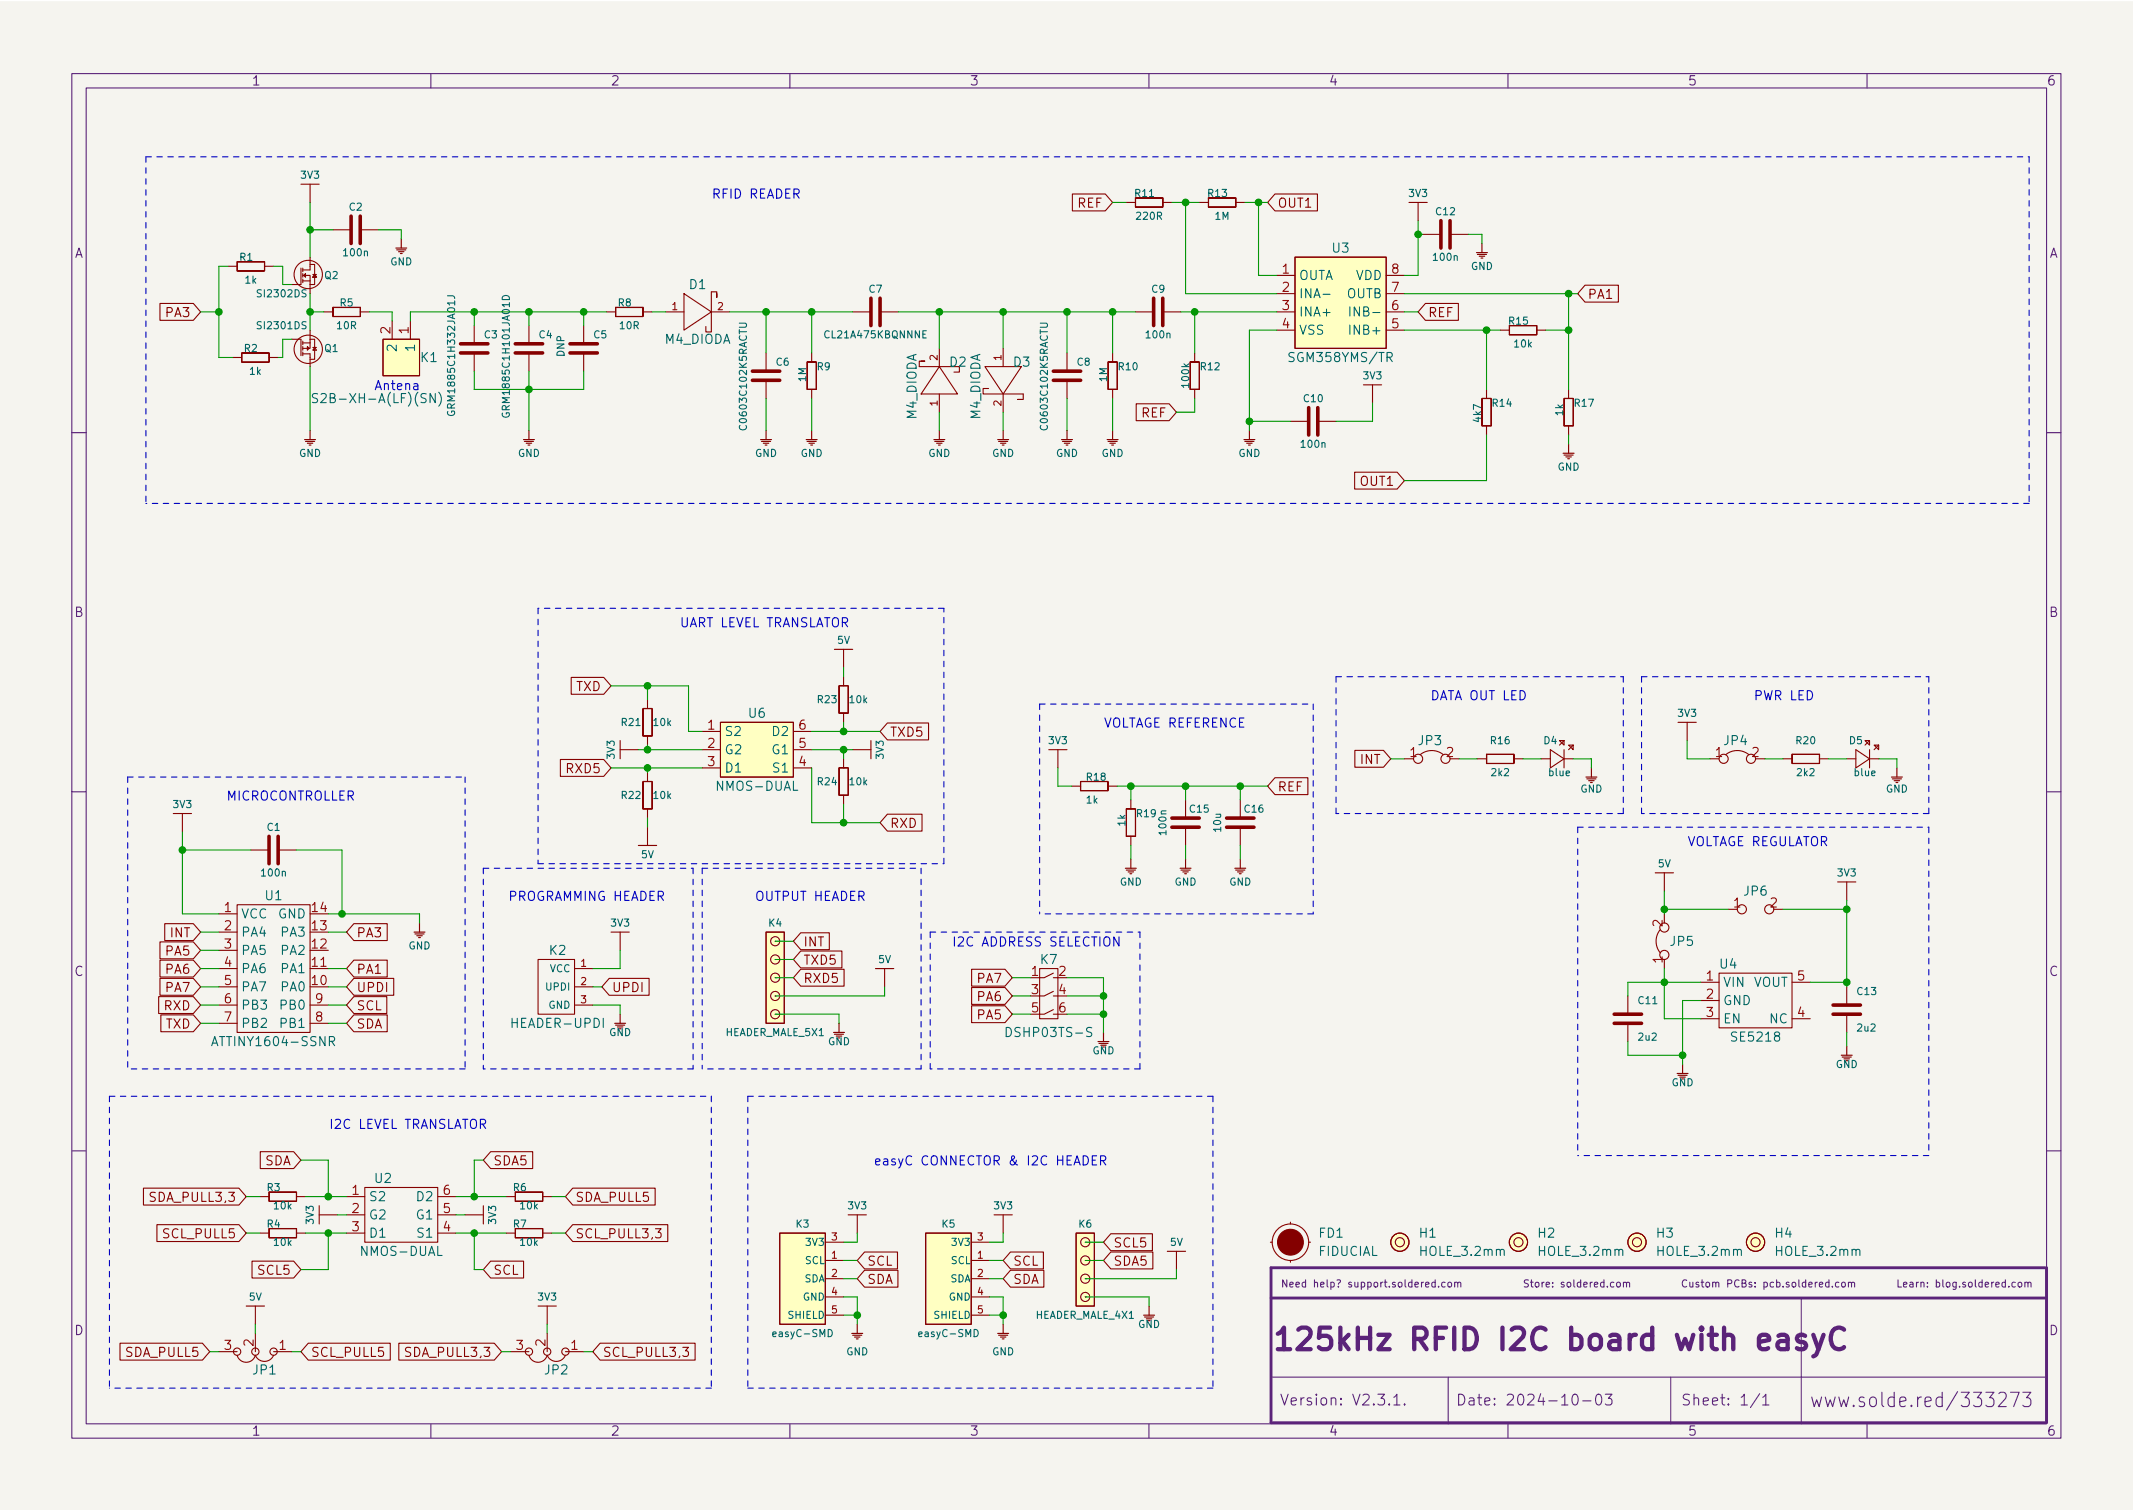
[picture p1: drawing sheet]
<svg xmlns="http://www.w3.org/2000/svg" width="297mm" height="210mm" viewBox="0 0 297 210" stroke-linecap="round" stroke-linejoin="round" font-family="sans-serif">
<path d="M0 .2h297v210.1h-297z" fill="#f5f4ef" stroke="#f5f4ef" stroke-width=".14"/>
<g fill="none" stroke="#5b2379" stroke-width=".15">
<path d="M10 10.2h277v190.1h-277zM12 12.2h273v186.1h-273zM60 10.2v2M110 10.2v2M160 10.2v2M210 10.2v2M260 10.2v2M10 60.2h2M285 60.2h2M10 110.2h2M285 110.2h2M10 160.2h2"/>
<path d="M199.9 178.6l-.3-.1-.2 .2 .1 .5h.4M199.9 178.2v1M200.3 179.1v.1M201.2 178.6l-.2-.1-.2 .2 .1 .5h.3M201.7 178.6l.3-.1 .1 .2v.3l-.1 .2h-.3l-.1-.2zM202.6 178.6l.1-.1 .3 .1v.6M202.6 178.5v.7M203 178.7l.1-.2 .3 .1v.6M225.2 178.6l.1-.1 .3 .1v.4v.2h-.3l-.1-.1zM226.1 178.6l.1-.1 .3 .1v.6M226.1 178.5v.7M226.5 178.7l.1-.2 .3 .1v.6"/>
<path d="M234.9 178.3a.47 .47 0 0 0-.7 .3 .47 .47 0 0 0 .5 .6l.2-.1M235.3 178.5l.1 .7h.2l.1-.1M235.7 178.5v.7M236.6 178.6l-.3-.1-.1 .2v.1l.4 .1v.3h-.4M236.9 178.5h.4M237 178.2v.9l.3 .1M237.6 178.6l.3-.1 .2 .2v.3l-.2 .2h-.3v-.2zM238.5 178.6l.1-.1 .3 .1v.6M238.5 178.5v.7M238.9 178.7l.2-.2 .2 .1 .1 .6M240.6 178.7h.5l.1-.2-.1-.2-.5-.1v1M242.2 178.3a.47 .47 0 0 0-.7 .3 .47 .47 0 0 0 .5 .6l.2-.1"/>
<path d="M242.6 178.7l.4-.1 .1-.1v-.2l-.5-.1v1h.4l.1-.1 .1-.2-.3-.2M243.9 178.6l-.2-.1-.1 .2v.1l.3 .1v.3h-.3M244.4 179.1v.1M244.4 178.6v.1M245.6 178.6l.3-.1 .2 .2-.1 .5h-.4M245.6 178.5v1M247 178.6l-.3-.1-.2 .2 .1 .5h.4M247.4 178.6l.3-.1 .2 .2-.1 .5h-.4M247.4 178.2v1M248.3 179.1v.1M249.1 178.6l-.2-.1-.2 .2 .1 .1 .3 .1v.3h-.4M249.6 178.6l.3-.1 .2 .2v.3l-.2 .2h-.3v-.2z"/>
<path d="M250.5 178.2v.9l.1 .1M251.5 178.6l-.3-.1-.2 .2 .1 .5h.4M251.5 178.2v1M251.9 178.9l.5-.1-.1-.2-.3-.1-.1 .2v.5h.4M252.8 178.5v.7M253.1 178.5l-.3 .2M253.4 178.9l.4-.1v-.2l-.3-.1-.1 .2v.5h.4M254.7 178.6l-.3-.1-.2 .2 .1 .5h.4M254.7 178.2v1M255.2 179.1v.1M256.1 178.6l-.3-.1-.2 .2 .1 .5h.4M256.5 178.6l.1-.1 .3 .1 .1 .4-.1 .2h-.3l-.1-.1z"/>
<path d="M257.4 178.6l.2-.1 .2 .1v.6M257.4 178.5v.7M257.8 178.7l.2-.2 .2 .1 .1 .6M280.6 178.6l-.2-.1-.2 .2 .1 .5h.3M281.1 178.6l.1-.1 .3 .1 .1 .4-.1 .2h-.3l-.1-.1zM282 178.6l.1-.1 .3 .1v.6M282 178.5v.7M282.4 178.7l.2-.2 .2 .1v.6M285 160.2h2M60 198.3v2M110 198.3v2M160 198.3v2"/>
<path d="M177 191.8h108M194.1 194.6l.4-.5v1.5M194.1 195.6h.9M195.6 195.5l.1 .1h-.1h-.1l.1-.1v.1M201.7 191.8v6.5M210 198.3v2M219.1 194.2a.36 .36 0 0 1 .6 .2 .77 .77 0 0 1-.4 1.2 1 1 0 0 1-.2-1.4zM220.4 195.1h1.2M222.4 194.2a.36 .36 0 0 1 .6 .2 .77 .77 0 0 1-.4 1.2 1 1 0 0 1-.2-1.4zM223.6 194.1h.9l-.5 .6a.41 .41 0 0 1 .5 .3v.3l-.2 .3h-.5l-.2-.1M232.7 191.8v6.5M245.1 194.1l-1.3 1.9"/>
<path d="M245.5 194.6l.4-.5v1.5M245.5 195.6h.8M250.8 180.7v17.6M260 198.3v2M270.5 194.6l-.5-.1-.4 .4v.6l.2 .3 .2 .1 .5-.1M270.5 193.9v2M272.6 193.8l-1.5 2.5M281.7 193.9h1.1l-.6 .7a.49 .49 0 0 1 .6 .4v.5l-.2 .3-.1 .1h-.5l-.3-.2"/>
</g>
<path d="M247.7 186l.2-.1h.6l.3 .1 .1 .3v1.6M248.9 186.6l-.2 .1h-.8a.59 .59 0 0 0-.4 .6 .59 .59 0 0 0 .4 .6h.8l.2-.2M251.4 186l-.3-.1h-.4l-.3 .1-.2 .3 .2 .4 1 .3 .1 .3-.1 .4-.3 .2h-.6l-.3-.2M252.5 185.9l.7 2M253.9 185.9l-1 2.7-.4 .3M256.8 185.2a1.04 1.04 0 0 0-1.7 .4 1.59 1.59 0 0 0 .8 2.3l.8-.2 .1-.1" fill="none" stroke="#5b2379" stroke-width=".6"/>
<path d="M284.8 176.5h-107.8v21.6h107.9M285 176.5v21.6M177 180.7h108" fill="none" stroke="#5b2379" stroke-width=".4"/>
<g fill="none" stroke="#840000" stroke-width=".15">
<path d="M31.7 37.1h1.3M33 37.7h3.8zM33 36.4v1.3zM33 36.4l3.8 .1zM36.8 36.4l.1 1.3zM36.8 37.1h1.3M41.9 37.3v2.3h-1.3M41.9 25.6h2.5M42.2 38.3h1v.8M42.2 37.3v.5M42.2 38.1v.5M42.2 38.9v.5"/>
<path d="M42.2 39.1h1M42.3 38.3l.2-.2v.5zM43.2 36.8h.6v2.8h-.6M43.2 35.8v1.8h-1M43.2 25.6v2.6M43.2 39.1v1.8M43.6 38.2h.5M46.4 32h2.5M50.2 32h2.5M149.3 27h4.6l1 1.2-1 1.2h-4.6zM156.8 28.2h1.3M158.1 28.8h3.8z"/>
<path d="M158.1 27.6v1.2zM158.1 27.6h3.8zM161.9 27.6l.1 1.2zM161.9 28.2h1.3M167 28.2h1.3M168.3 28.8h3.8zM168.3 27.6v1.2zM168.3 27.6h3.8zM172.1 27.6v1.2zM172.1 28.2h1.3M177.5 27h6v2.4h-6l-1-1.2zM177.8 38.3h2.5"/>
<path d="M180.3 35.8h12.7v12.7h-12.7zM193 38.3h2.6M196.2 28.2h2.6M197.5 28.2v2.5M198.1 32.6h2.6M201.9 32.6h2.6M220.7 39.7h4.7v2.4h-4.7l-1-1.2zM22.3 42.3h4.6l1 1.1-1 1.2h-4.6zM32.4 49.8h1.3M33.7 50.4h3.8zM33.7 49.1v1.3zM33.7 49.1l3.8 .1z"/>
<path d="M37.5 49.1v1.3zM37.5 49.8h1.2M40.6 47.2h1.3v2.3M42.2 47.5v.5M42.2 48.3v.5M42.2 49v.5M42.2 49.3h1v1.7M42.2 47.7h1M42.8 48.3l.3 .2-.3 .3zM43.2 47.7v.8h-1M43.2 47.2h.6v2.8h-.6M43.2 46v1.7"/>
<path d="M43.6 48.4h.5M43.8 48.4l.3 .4h-.5zM45.1 43.4h1.3M46.4 44.1h3.8zM46.4 42.8v1.3zM46.4 42.8h3.8zM50.2 42.8v1.3zM50.2 43.4h1.2M53.3 47.2h5.1v5.1h-5.1zM54.6 44.7v2.5M57.1 44.7v2.5M66 45.3v2.6"/>
<path d="M66 49.1v2.6M73.7 45.3v2.6M73.7 49.1v2.6M81.3 45.3v2.6M81.3 49.1v2.6M84.5 43.4h1.2M85.7 44.1h3.8zM85.7 42.8l.1 1.3zM85.7 42.8h3.8zM89.5 42.8l.1 1.3zM89.5 43.4h1.3M92.7 43.4h2.5"/>
<path d="M95.2 40.9l3.9 2.5-3.9 2.6zM99.1 43.4h2.5M99.8 40.9v.5v-.8h-.7v5.6h-.8v-.7M106.7 49.1v2.6M106.7 53v2.5M112.4 54.2h1.3zM112.4 50.4v3.8zM112.4 50.4h1.3zM113 49.1v1.3M113 54.2v1.3M113.7 50.4v3.8zM118.7 43.4h2.6"/>
<path d="M122.6 43.4h2.5M128.3 50.3h.5h-.8v.7h5.6v.8h-.8M130.8 51l2.5 3.9h-5zM130.8 48.5v2.5M130.8 54.9v2.5M137.2 51h5l-2.5 3.9zM137.7 54.1h-.8v.8h5.6v.7h-.8h.5M139.7 48.5v2.5M139.7 54.9v2.5M148.6 49.1v2.6M148.6 53v2.5M154.3 54.2h1.3z"/>
<path d="M154.3 50.4v3.8zM154.3 50.4h1.3zM154.9 49.1v1.3M154.9 54.2v1.3M155.6 50.4v3.8zM158.1 43.4h2.6M158.2 56.2h4.6l1 1.2-1 1.2h-4.6zM161.9 43.4h2.6M165.7 54.2h1.3zM165.7 50.4l.1 3.8zM165.7 50.4h1.3zM166.4 49.1v1.3"/>
<path d="M166.4 54.2v1.3M167 50.4v3.8zM177.8 43.4h2.5M177.8 46h2.5M177.8 40.9h2.5M179.7 58.7h2.5M183.5 58.7h2.6M189.9 53.6h2.5M191.1 53.6v2.5M193 43.4h2.6M193 46h2.6M193 40.9h2.6"/>
<path d="M198.5 42.3h4.6v2.3h-4.6l-1-1.2zM206.4 59.3h1.2zM206.4 55.5v3.8zM206.4 55.5h1.2zM207 54.2v1.3M207 59.3v1.3M207.6 55.5l.1 3.8zM208.9 46h1.3M210.2 46.6h3.8zM210.2 45.3v1.3zM210.2 45.3l3.8 .1zM214 45.3v1.3z"/>
<path d="M214 46h1.3M217.8 59.3h1.3zM217.8 55.5v3.8zM217.8 55.5h1.3zM218.4 54.2v1.3M218.4 59.3v1.3M219.1 55.5v3.8zM188.6 65.7h6l1 1.2-1 1.2h-6zM79.5 94.3h4.6l1 1.2-1 1.2h-4.6zM89.5 98.7l.1 3.8zM89.5 98.6l1.3 .1zM90.2 97.4v1.3"/>
<path d="M90.8 98.7v3.8zM116.8 99.3h1.3zM116.8 95.5l.1 3.8zM116.8 95.5h1.3zM117.5 90.4v2.6M117.5 94.2v1.3M117.5 99.3v1.3M118.1 95.5v3.8zM24.1 113.3h2.6M25.4 113.3v2.5M34.9 118.4h2.6M38.7 118.4h2.6"/>
<path d="M78 105.8h6.1l1 1.1-1 1.2h-6.1zM86.4 103.1v2.6M86.4 104.4h2.5M89.5 112.6h1.3zM89.5 108.8l.1 3.8zM89.5 108.8h1.3zM89.5 102.5h1.3zM90.2 102.5v1.3M90.2 107.6v1.2M90.2 112.6v1.3M90.2 115.2v2.5M90.8 108.8v3.8z"/>
<path d="M97.8 101.8h2.5M97.8 104.4h2.5M97.8 106.9h2.5M100.3 100.6h10.2v7.6h-10.2zM110.5 101.8h2.5M110.5 104.4h2.5M110.5 106.9h2.5M116.8 110.7h1.3zM116.8 106.9l.1 3.8zM116.8 106.9h1.3zM117.5 105.7v1.2M117.5 110.7v1.3"/>
<path d="M118.1 106.9v3.8zM118.7 104.4h2.6M121.3 103.1v2.6M123.6 113.4h4.8v2.3h-4.8l-1-1.2zM123.6 100.7h5.7v2.3h-5.7l-1-1.2zM146 104.4h2.6M147.3 104.4v2.5M149.2 109.5h1.3M150.5 108.8v1.3zM150.5 108.8h3.8zM150.5 110.1h3.8zM154.3 108.8v1.3z"/>
<path d="M154.3 109.5h1.3M156.8 116.4l1.3 .1zM156.8 112.6l.1 3.9zM156.8 112.6h1.3zM157.5 111.4v1.2M157.5 116.5v1.2M158.1 112.6v3.9zM165.1 111.4v2.5M165.1 115.2v2.5M172.7 111.4v2.5M172.7 115.2v2.5M177.5 108.3h4.6v2.3h-4.6l-1-1.1z"/>
<path d="M188.7 104.5h4l1 1.2-1 1.1h-4zM195.6 105.7h1.2M201 105.1a2.55 2.55 0 0 0-3.2 0M201.9 105.7h1.3M205.7 105.7h1.3M207 106.3h3.8zM207 105v1.3zM207 105h3.8zM210.8 105v1.3zM210.8 105.7h1.3M214.6 105.7h1.3M215.9 104.4l1.9 1.3-1.9 1.2z"/>
<path d="M217.2 103.1h.6v.7zM217.8 105.7h1.3M217.8 103.1l-.6 .7M217.8 104.4v2.5M218.4 103.8h.7v.6zM219.1 103.8l-.7 .6M233.7 100.6h2.5M234.9 100.6v2.5M238.1 105.7h1.3M243.5 105.1a2.55 2.55 0 0 0-3.2 0M244.5 105.7h1.2M248.3 105.7h1.3"/>
<path d="M249.6 106.3h3.8zM249.6 105v1.3zM249.6 105h3.8zM253.4 105v1.3zM253.4 105.7h1.2M257.2 105.7h1.2M258.4 104.4l1.9 1.3-1.9 1.2zM259.7 103.1h.6v.7zM260.3 105.7h1.3M260.3 103.1l-.6 .7M260.3 104.4v2.5M261 103.8h.6v.6z"/>
<path d="M261.6 103.8l-.6 .6M22.1 138.8h4.8l1 1.1-1 1.2h-4.8zM22.3 131.2h4.6l1 1.1-1 1.2h-4.6zM22.3 133.7h4.6l1 1.2-1 1.1h-4.6zM22.3 136.2h4.6l1 1.2-1 1.2h-4.6zM22.9 128.6h4l1 1.2-1 1.2h-4zM30.5 129.8h2.5M30.5 134.9h2.5M30.5 137.4h2.5M30.5 139.9h2.5M30.5 127.2h2.5M30.5 132.3h2.5"/>
<path d="M33 126h10.2v17.8h-10.2zM43.2 134.9h2.5M43.2 139.9h2.5M49.3 136.2h5.5v2.4h-5.5l-1-1.2zM49.3 128.6h4.6v2.4h-4.6l-1-1.2zM49.3 133.7h4.6v2.3h-4.6l-1-1.1zM49.3 138.8h4.6v2.3h-4.6l-1-1.2zM74.9 133.6h5.1v7.6h-5.1zM80 134.9h2.5M80 137.4h2.5M80 139.9h2.5M84.8 136.2h5.6v2.4h-5.6l-1-1.2z"/>
<path d="M85.1 129.8h2.5M86.4 129.8v2.5M106.7 129.8h2.5v12.7h-2.5zM107.9 138.7h.1M107.9 136.1h.1M107.9 133.6h.1M107.9 131.1h.1M111.5 135h6v2.3h-6l-1-1.2zM111.5 129.9h4v2.3h-4l-1-1.1zM111.5 132.4h5.7v2.4h-5.7l-1-1.2zM123.2 134.9v2.5M135.3 137.5h4.7l1 1.2-1 1.2h-4.7z"/>
<path d="M135.3 135h4.7l1 1.1-1 1.2h-4.7zM144.8 134.9h2.5v7h-2.5zM146.7 138l-1.3 .7h-.6M146.7 135.5l-1.3 .6h-.6M146.7 138.7h.6M146.7 136.1h.6M226.7 138.7v2.5M231.2 129.5a2.55 2.55 0 0 0 0 3.2M231.8 121.5v2.6M231.8 127.2v1.3M231.8 133.6v1.3M236.9 136.8h2.5"/>
<path d="M236.9 139.3h2.5M239.4 135.5h10.2v7.6h-10.2zM240.7 126.6h1.2M247 126.6h1.3M249.6 136.8h2.5M255.9 122.8h2.5M257.2 122.8v2.5M257.2 137.4v2.5M22.4 141.3h4.5l1 1.2-1 1.2h-4.5zM30.5 142.5h2.5M43.2 142.5h2.5M49.3 141.3h4.6v2.4h-4.6l-1-1.2z"/>
<path d="M107.9 141.2h.1M135.3 140h4.7l1 1.2-1 1.2h-4.7zM146.7 140.6l-1.3 .6h-.6M146.7 141.2h.6M226.7 142.5v2.5M236.9 141.9h2.5M249.6 141.9h2.5M257.2 141.2v2.6M20 165.4h13.3l1 1.2-1 1.2h-13.3zM21.9 170.5h11.4l1 1.2-1 1.2h-11.4zM35.1 175.6h5.8l1 1.2-1 1.2h-5.8zM36.2 171.7h1.3"/>
<path d="M36.2 166.6h1.3M36.2 160.4h4.7l1 1.1-1 1.2h-4.7zM37.5 172.3l3.8 .1zM37.5 171.1v1.2zM37.5 171.1h3.8zM37.5 167.3h3.8zM37.5 166v1.3zM37.5 166h3.8zM41.3 171.1v1.2zM41.3 166v1.3zM41.3 171.7h1.2M41.3 166.6h1.2"/>
<path d="M44.4 169.2h2.6M44.4 167.9v2.5M48.3 169.2h2.5M48.3 171.7h2.5M48.3 166.6h2.5M50.8 165.3h10.2v7.7h-10.2zM61 169.2h2.5M61 171.7h2.5M61 166.6h2.5M64.8 169.2h2.5M67.3 167.9v2.5M68.3 175.6h4.6v2.4h-4.6l-1-1.2z"/>
<path d="M68.3 160.4h5.9v2.3h-5.9l-1-1.2zM70.5 171.7h1.3M70.5 166.6h1.3M71.8 172.3l3.8 .1zM71.8 171.1v1.2zM71.8 171.1h3.8zM71.8 167.3h3.8zM71.8 166v1.3zM71.8 166h3.8zM75.6 171.1v1.2zM75.6 166v1.3zM75.6 171.7h1.2"/>
<path d="M75.6 166.6h1.2M79.8 170.5h13.2v2.4h-13.2l-1.1-1.2zM79.8 165.4h11.4v2.4h-11.4l-1.1-1.2zM91.3 171.1h.8l-.5 .5 .4 .1v.5l-.2 .2h-.3l-.2-.2M108.6 171.7h6.3v12.7h-6.3zM114.9 173h2.6M114.9 175.5h2.6M114.9 178h2.6M118.1 169.2h2.5M119.4 169.2v2.5M120.4 174.3h4.6v2.4h-4.6l-1-1.2zM120.4 176.9h4.6v2.3h-4.6l-1-1.2z"/>
<path d="M128.9 171.7h6.4v12.7h-6.4zM135.3 173h2.5M135.3 175.5h2.5M135.3 178h2.5M138.4 169.2h2.6M139.7 169.2v2.5M140.7 176.9h4.7v2.3h-4.7l-1-1.2zM140.7 174.3h4.6v2.4h-4.6l-1-1.2zM149.9 171.7h2.5v10.2h-2.5zM151.1 178h.1M151.1 175.5h.1M151.1 173h.1"/>
<path d="M154.7 171.8h5.8v2.3h-5.8l-1-1.1zM154.7 174.3h5.8v2.4h-5.8l-1-1.2zM163.8 174.2v2.6M176.9 173h.3M179.7 170.2v.2M179.7 175.5v.3M182.2 173h.3M16.7 187h11.5l1 1.2-1 1.2h-11.5zM30.5 188.2h2.5M35.6 181.9v2.5M35.6 185.7v2.5M38.1 188.7a1.38 1.38 0 0 1-1.3 .9 1.38 1.38 0 0 1-1.2-.9 1.32 1.32 0 0 1-1.3 1 1.32 1.32 0 0 1-1.3-1"/>
<path d="M38.1 188.2h2.5M42.9 187h11.4v2.4h-11.4l-1-1.2zM55.5 187h13.3l1 1.2-1 1.2h-13.3zM71.1 188.2h2.6M74.9 181.9h2.6M76.2 181.9v2.5M76.2 185.7v2.5M78.7 188.7a1.38 1.38 0 0 1-1.2 .9 1.38 1.38 0 0 1-1.3-.9 1.32 1.32 0 0 1-1.3 1 1.32 1.32 0 0 1-1.2-1M78.7 188.2h2.6M83.6 187h13.2v2.4h-13.2l-1.1-1.2zM95.1 187.6h.8l-.4 .5 .3 .1v.6l-.2 .1h-.3l-.2-.1M114.9 180.6h2.6"/>
<path d="M114.9 183.1h2.6M135.3 180.6h2.5M135.3 183.1h2.5M151.1 180.6h.1"/>
<circle cx="42.9" cy="38.2" r="1.97"/>
<circle cx="42.9" cy="48.6" r="1.97"/>
<circle cx="197.5" cy="105.7" r=".63"/>
<circle cx="201.3" cy="105.7" r=".63"/>
<circle cx="240" cy="105.7" r=".63"/>
<circle cx="243.8" cy="105.7" r=".63"/>
<circle cx="107.9" cy="138.7" r=".63"/>
<circle cx="107.9" cy="136.1" r=".63"/>
<circle cx="107.9" cy="131.1" r=".63"/>
<circle cx="107.9" cy="133.6" r=".63"/>
<circle cx="231.8" cy="129.2" r=".63"/>
<circle cx="231.8" cy="133" r=".63"/>
<circle cx="242.6" cy="126.6" r=".63"/>
<circle cx="246.4" cy="126.6" r=".63"/>
<circle cx="107.9" cy="141.2" r=".63"/>
<circle cx="151.1" cy="178" r=".63"/>
<circle cx="151.1" cy="175.5" r=".63"/>
<circle cx="151.1" cy="173" r=".63"/>
<circle cx="179.7" cy="173" r="2.54"/>
<circle cx="194.9" cy="173" r=".63"/>
<circle cx="194.9" cy="173" r="1.27"/>
<circle cx="211.5" cy="173" r=".63"/>
<circle cx="211.5" cy="173" r="1.27"/>
<circle cx="228" cy="173" r=".63"/>
<circle cx="228" cy="173" r="1.27"/>
<circle cx="244.5" cy="173" r=".63"/>
<circle cx="244.5" cy="173" r="1.27"/>
<circle cx="33" cy="188.2" r=".51"/>
<circle cx="35.6" cy="188.2" r=".51"/>
<circle cx="38.1" cy="188.2" r=".51"/>
<circle cx="73.7" cy="188.2" r=".51"/>
<circle cx="76.2" cy="188.2" r=".51"/>
<circle cx="78.7" cy="188.2" r=".51"/>
<circle cx="151.1" cy="180.6" r=".63"/>
</g>
<g fill="none" stroke="#840000" stroke-width=".16">
<path d="M55.1 34.5h1.5M55.2 34.8h1.3M55.5 35h.8M55.8 35.3h.2M55.9 33.3v1.2M205.6 35.2h1.5M205.7 35.4h1.3M206 35.7h.8M206.2 35.9h.3M206.4 33.9v1.3M43.2 59.9v1.3M73.7 59.9v1.3"/>
<path d="M106.7 59.9v1.3M113 59.9v1.3M130.8 59.9v1.3M139.7 59.9v1.3M148.6 59.9v1.3M154.9 59.9v1.3M174 59.9v1.3M42.4 61.2h1.5M42.5 61.5h1.3M42.8 61.7h.8M43.1 62h.2M72.9 61.2h1.5"/>
<path d="M73 61.5h1.3M73.3 61.7h.7M73.5 62h.3M105.9 61.2h1.5M106 61.5h1.3M106.3 61.7h.8M106.6 62h.2M112.3 61.2h1.5M112.4 61.5h1.3M112.6 61.7h.8M112.9 62h.3M130 61.2h1.6"/>
<path d="M130.2 61.5h1.2M130.4 61.7h.8M130.7 62h.2M138.9 61.2h1.6M139.1 61.5h1.2M139.3 61.7h.8M139.6 62h.2M147.8 61.2h1.6M148 61.5h1.2M148.2 61.7h.8M148.5 62h.2M154.2 61.2h1.5"/>
<path d="M154.3 61.5h1.3M154.6 61.7h.7M154.8 62h.3M173.2 61.2h1.6M173.4 61.5h1.2M173.6 61.7h.8M173.9 62h.2M217.7 63.1h1.5M217.8 63.4h1.3M218.1 63.6h.7M218.3 63.9h.3M218.4 61.8v1.3"/>
<path d="M116.2 90.4h2.5M88.9 117.7h2.5M157.5 119.6v1.3M165.1 119.6v1.3M172.7 119.6v1.3M220.9 108.2h1.5M221 108.5h1.2M221.2 108.7h.8M221.6 106.9v1.3M263.4 108.2h1.5M263.5 108.5h1.3M263.8 108.7h.7"/>
<path d="M264.2 106.9v1.3M57.7 129.8h1.5M57.8 130h1.3M58 130.3h.8M58.3 130.6h.2M58.4 128.5v1.3M121.9 134.9h2.6M156.7 120.9h1.5M156.8 121.2h1.3M157.1 121.4h.8M157.4 121.7h.2M164.3 120.9h1.6"/>
<path d="M164.5 121.2h1.2M164.7 121.4h.8M165 121.7h.2M172 120.9h1.5M172.1 121.2h1.3M172.3 121.4h.8M172.6 121.7h.2M230.5 121.5h2.5M85.6 142.5h1.5M85.7 142.7h1.3M86.4 141.2v1.3M116.1 143.8h1.5"/>
<path d="M116.2 144h1.3M116.8 142.5v1.3M152.9 145h1.5M153 145.3h1.3M153.7 143.8v1.2M233.6 149.5h1.5M233.7 149.7h1.2M234.3 148.2v1.3M256.4 146.9h1.5M256.5 147.2h1.3M257.2 145.7v1.2M162.6 174.2h2.5"/>
<path d="M34.3 181.9h2.5M118.6 185.7h1.5M118.7 185.9h1.3M119 186.2h.8M119.3 186.4h.2M119.4 184.4v1.3M138.9 185.7h1.6M139.1 185.9h1.2M139.3 186.2h.8M139.6 186.4h.2M139.7 184.4v1.3M159.3 183.1h1.5"/>
<path d="M159.4 183.4h1.3M160 181.9v1.2"/>
</g>
<g fill="#ffffc2" stroke="#ffffc2" stroke-width=".14">
<path d="M106.7 129.8h2.5v12.7h-2.5z"/>
<path d="M100.3 100.6h10.2v7.6h-10.2z"/>
<path d="M149.9 171.7h2.5v10.2h-2.5z"/>
<path d="M108.6 171.7h6.3v12.7h-6.3z"/>
<path d="M128.9 171.7h6.4v12.7h-6.4z"/>
<path d="M180.3 35.8h12.7v12.7h-12.7z"/>
<path d="M53.3 47.2h5.1v5.1h-5.1z"/>
<circle cx="194.9" cy="173" r="1.27"/>
<circle cx="211.5" cy="173" r="1.27"/>
<circle cx="228" cy="173" r="1.27"/>
<circle cx="244.5" cy="173" r="1.27"/>
</g>
<g fill="none" stroke="#840000" stroke-width=".5">
<path d="M48.9 30.1v3.8M50.2 30.1v3.8M200.7 30.7v3.8M201.9 30.7v3.8M64.1 49.1h3.8M64.1 47.9h3.8M71.8 49.1h3.8M71.8 47.9h3.8M79.4 49.1h3.8M79.4 47.9h3.8M104.8 53h3.8M104.8 51.7h3.8"/>
<path d="M121.3 41.5v3.8M122.6 41.5v3.8M146.7 53h3.8M146.7 51.7h3.8M160.7 41.5v3.8M161.9 41.5v3.8M182.2 56.8v3.8M183.5 56.8v3.8M37.5 116.5v3.8M38.7 116.5v3.8M163.2 113.9h3.8M163.2 115.2h3.8"/>
<path d="M170.8 113.9h3.8M170.8 115.2h3.8M255.3 139.9h3.8M224.8 141.2h3.8M224.8 142.5h3.8M255.3 141.2h3.8"/>
</g>
<g fill="none" stroke="#006464" stroke-width=".15">
<path d="M44.2 54.9l-.5-.1-.1 .1v.4l.5 .2 .1 .3-.2 .3-.5-.1M60.6 54.8v1.3l-.7-1.3v1.3M61.1 54.6a1.46 1.46 0 0 1 0 2M62.3 41.2h.7a.32 .32 0 0 1 .3 .4M62.4 57.3a.47 .47 0 0 0 .4 .6 .47 .47 0 0 0 .5-.6l-.4-.1v.2M70 57.5a.47 .47 0 0 0 .4 .6 .47 .47 0 0 0 .5-.6h-.4v.2M70 41.3a.54 .54 0 0 1 .6-.1 .54 .54 0 0 1 .3 .5h-1zM103 45h.8l.2 .2v.2l-.2 .2h-.8M129 46.1h-.5v1h.5M144.9 45h.8l.2 .2v.2l-.2 .2h-.8M184.3 41h.9M188 42.7v1.3"/>
<path d="M188 45.3v1.2M29.5 145.6l.4-1.3 .4 1.3M45.9 145l.6-.1 .1-.1-.1-.3-.1-.2h-.5v1.3M46.2 145l.4 .6M115.3 185.1a.51 .51 0 0 1 .6 .5 .51 .51 0 0 1-.6 .5zM135.7 185.1a.51 .51 0 0 1 .5 .5 .51 .51 0 0 1-.5 .5z"/>
</g>
<circle cx="179.7" cy="173" r="1.8" fill="#840000" stroke="#840000" stroke-width=".15"/>
<path d="M43.8 38.2l.3 .4h-.5z" fill="none" stroke="#840000" stroke-width=".2"/>
<path d="M132.9 130.5v1.2M121.9 161.8l.6-.1v-.3h-.4l-.2 .1 .1 .6h.5M123.1 161.4h.5v.8M123.6 161.7h-.4a.25 .25 0 0 0-.2 .3 .25 .25 0 0 0 .2 .2l.4-.1" fill="none" stroke="#0000c2" stroke-width=".15"/>
<g fill="none" stroke="#0000c2" stroke-width=".15" stroke-dasharray=".8 .8">
<path d="M20.3 21.8h262.3M20.3 21.8v48.3M282.6 21.8v48.3M282.6 70.1h-262.3M74.9 84.7v35.6M131.4 84.7h-56.5M144.8 98v29.2M144.8 98h38.1M182.9 98v29.2M186.1 94.2h40M186.1 94.2v19.1M226.1 94.2v19.1"/>
<path d="M228.6 94.2v19.1M228.6 94.2h40M268.6 94.2v19.1M17.8 108.2h47M17.8 108.2v40.6M64.8 108.2v40.6M219.7 115.2h48.9M219.7 115.2v45.7M226.1 113.3h-40M268.6 115.2v45.7M268.6 113.3h-40M67.3 120.9h29.2"/>
<path d="M67.3 120.9v27.9M74.9 120.3h56.5M96.5 120.9v27.9M97.8 120.9h30.5M97.8 120.9v27.9M128.3 120.9v27.9M129.5 129.8h29.2M129.5 129.8v19M131.4 120.3v-35.6M158.7 129.8v19M182.9 127.2h-38.1M15.2 152.6v40.7"/>
<path d="M15.2 152.6h83.9M64.8 148.8h-47M96.5 148.8h-29.2M99.1 152.6v40.7M104.1 152.6v40.7M104.1 152.6h64.8M128.3 148.8h-30.5M158.7 148.8h-29.2M168.9 152.6v40.7M268.6 160.9h-48.9M99.1 193.3h-83.9M168.9 193.3h-64.8"/>
</g>
<g fill="none" stroke="#009600" stroke-width=".15">
<path d="M31.7 37.1h-1.2v12.7h1.9M38.1 37.1h1.3v2.5h1.2M43.2 32h3.2M43.2 28.2v7.6M52.7 32h3.2v1.3M154.9 28.2h1.9M163.2 28.2h3.8M165.1 28.2v12.7h12.7M173.4 28.2h3.1M175.3 28.2v10.1h2.5M197.5 30.7v7.6h-1.9M197.5 32.6h.6"/>
<path d="M204.5 32.6h1.9v1.3M27.9 43.4h2.6M40.6 47.2h-1.2v2.6h-.7M43.2 43.4h1.9M43.2 40.9v5.1M43.2 51v8.9M51.4 43.4h3.2v1.3M66 51.7v2.5h15.3v-2.5M66 43.4v1.9M73.7 43.4v1.9M73.7 51.7v8.2M81.3 43.4v1.9"/>
<path d="M84.5 43.4h-27.4v1.3M90.8 43.4h1.9M101.6 43.4h17.1M106.7 43.4v5.7M106.7 55.5v4.4M113 43.4v5.7M113 55.5v4.4M125.1 43.4h33M130.8 43.4v5.1M130.8 57.4v2.5M139.7 43.4v5.1M139.7 57.4v2.5"/>
<path d="M148.6 43.4v5.7M148.6 55.5v4.4M154.9 43.4v5.7M154.9 55.5v4.4M164.5 43.4h13.3M166.4 43.4v5.7M166.4 55.5v1.9h-2.6M174 58.7h5.7M177.8 46h-3.8v13.9M191.1 56.1v2.6h-5M195.6 43.4h1.9M195.6 40.9h24.1"/>
<path d="M195.6 46h13.3M207 46v8.2M215.3 46h3.1M218.4 40.9v13.3M207 60.6v6.3h-11.4M218.4 60.6v1.2M85.1 95.5h10.8v6.3h1.9M90.2 95.5v1.9M117.5 93v1.2M25.4 115.8v11.4h5.1M25.4 118.4h9.5M41.3 118.4h6.3v8.8"/>
<path d="M85.1 106.9h12.7M88.9 104.4h8.9M90.2 103.8v.6M90.2 106.9v.7M90.2 113.9v1.3M113 106.9v7.6h9.6M113 101.8h9.6M113 104.4h5.7M117.5 100.6v1.2M117.5 104.4v1.3M117.5 112v2.5M147.3 106.9v2.6h1.9"/>
<path d="M155.6 109.5h20.9M157.5 109.5v1.9M157.5 117.7v1.9M165.1 109.5v1.9M165.1 117.7v1.9M172.7 109.5v1.9M172.7 117.7v1.9M193.7 105.7h1.9M203.2 105.7h2.5M212.1 105.7h2.5M219.1 105.7h2.5v1.2M234.9 103.1v2.6h3.2"/>
<path d="M245.7 105.7h2.6M254.6 105.7h2.6M261.6 105.7h2.6v1.2M27.9 129.8h2.6M27.9 139.9h2.6M27.9 134.9h2.6M27.9 137.4h2.6M27.9 132.3h2.6M45.7 127.2h12.7v1.3M45.7 129.8h2.6M45.7 139.9h2.6M45.7 134.9h2.6"/>
<path d="M45.7 137.4h2.6M82.5 139.9h3.9v1.3M82.5 137.4h1.3M86.4 132.3v2.6h-3.9M107.9 136.1h2.6M107.9 133.6h2.6M107.9 131.1h2.6M123.2 137.4v1.3h-15.3M141 136.1h2.5M141 138.7h2.5M148.6 136.1h5.1v7.7M148.6 138.7h5.1"/>
<path d="M231.8 124.1v3.1M231.8 134.9v7h5.1M231.8 126.6h8.9M236.9 139.3h-2.6v8.9M236.9 136.8h-10.2v1.9M248.3 126.6h8.9M252.1 136.8h5.1M257.2 125.3v12.1M27.9 142.5h2.6M45.7 142.5h2.6M107.9 141.2h8.9v1.3M141 141.2h2.5"/>
<path d="M148.6 141.2h5.1M226.7 145v1.9h7.6M257.2 143.8v1.9M34.3 171.7h1.9M34.3 166.6h1.9M41.9 161.5h3.8v5.1M42.5 171.7h5.8M42.5 166.6h5.8M45.7 171.7v5.1h-3.8M47 169.2h1.3M63.5 171.7h7M63.5 169.2h1.3"/>
<path d="M63.5 166.6h7M66 171.7v5.1h1.3M67.3 161.5h-1.3v5.1M76.8 171.7h1.9M76.8 166.6h1.9M117.5 178h1.9M117.5 175.5h1.9M119.4 171.7v1.3h-1.9M137.8 178h1.9M137.8 175.5h1.9M139.7 171.7v1.3h-1.9M151.1 173h2.6"/>
<path d="M151.1 175.5h2.6M163.8 176.8v1.2h-12.7M29.2 188.2h1.3M35.6 184.4v1.3M40.6 188.2h1.3M69.8 188.2h1.3M76.2 184.4v1.3M81.3 188.2h1.2M117.5 180.6h1.9v3.8M117.5 183.1h1.9M137.8 180.6h1.9v3.8M137.8 183.1h1.9"/>
<path d="M151.1 180.6h8.9v1.3"/>
</g>
<g fill="#009600" stroke="#009600" stroke-width=".15">
<circle cx="153.7" cy="138.7" r=".46"/>
<circle cx="153.7" cy="141.2" r=".46"/>
<circle cx="231.8" cy="136.8" r=".46"/>
<circle cx="165.1" cy="109.5" r=".46"/>
<circle cx="157.5" cy="109.5" r=".46"/>
<circle cx="172.7" cy="109.5" r=".46"/>
<circle cx="234.3" cy="146.9" r=".46"/>
<circle cx="231.8" cy="126.6" r=".46"/>
<circle cx="257.2" cy="136.8" r=".46"/>
<circle cx="257.2" cy="126.6" r=".46"/>
<circle cx="218.4" cy="46" r=".46"/>
<circle cx="218.4" cy="40.9" r=".46"/>
<circle cx="207" cy="46" r=".46"/>
<circle cx="174" cy="58.7" r=".46"/>
<circle cx="90.2" cy="104.4" r=".46"/>
<circle cx="90.2" cy="106.9" r=".46"/>
<circle cx="90.2" cy="95.5" r=".46"/>
<circle cx="66" cy="171.7" r=".46"/>
<circle cx="66" cy="166.6" r=".46"/>
<circle cx="43.2" cy="43.4" r=".46"/>
<circle cx="66" cy="43.4" r=".46"/>
<circle cx="73.7" cy="54.2" r=".46"/>
<circle cx="43.2" cy="32" r=".46"/>
<circle cx="25.4" cy="118.4" r=".46"/>
<circle cx="47.6" cy="127.2" r=".46"/>
<circle cx="30.5" cy="43.4" r=".46"/>
<circle cx="45.7" cy="171.7" r=".46"/>
<circle cx="45.7" cy="166.6" r=".46"/>
<circle cx="117.5" cy="101.8" r=".46"/>
<circle cx="106.7" cy="43.4" r=".46"/>
<circle cx="81.3" cy="43.4" r=".46"/>
<circle cx="113" cy="43.4" r=".46"/>
<circle cx="130.8" cy="43.4" r=".46"/>
<circle cx="73.7" cy="43.4" r=".46"/>
<circle cx="117.5" cy="104.4" r=".46"/>
<circle cx="117.5" cy="114.5" r=".46"/>
<circle cx="166.4" cy="43.4" r=".46"/>
<circle cx="154.9" cy="43.4" r=".46"/>
<circle cx="148.6" cy="43.4" r=".46"/>
<circle cx="165.1" cy="28.2" r=".46"/>
<circle cx="175.3" cy="28.2" r=".46"/>
<circle cx="139.7" cy="43.4" r=".46"/>
<circle cx="139.7" cy="183.1" r=".46"/>
<circle cx="119.4" cy="183.1" r=".46"/>
<circle cx="197.5" cy="32.6" r=".46"/>
</g>
<text font-size="4.2" fill="#5b2379" x="177" y="188">125kHz RFID I2C board with easyC</text>
<g font-size="2.8" fill="#5b2379">
<text x="252" y="196">www.solde.red/</text>
<text x="272.8" y="196">333273</text>
</g>
<g font-size="2.1" fill="#5b2379">
<text x="178.2" y="195.7">Version: V2.3.1.</text>
<text x="202.7" y="195.7">Date: 2024-10-03</text>
<text x="234" y="195.7">Sheet: 1/1</text>
</g>
<g font-size="1.8" fill="#5b2379">
<text x="35" y="11.9">1</text>
<text x="85" y="11.9">2</text>
<text x="135" y="11.9">3</text>
<text x="185" y="11.9">4</text>
<text x="235" y="11.9">5</text>
<text x="285" y="11.9">6</text>
<text x="10.3" y="35.9">A</text>
<text x="285.3" y="35.9">A</text>
<text x="10.3" y="85.9">B</text>
<text x="285.3" y="85.9">B</text>
<text x="10.3" y="135.9">C</text>
<text x="285.3" y="135.9">C</text>
<text x="10.3" y="185.9">D</text>
<text x="285.3" y="185.9">D</text>
<text x="35" y="199.9">1</text>
<text x="85" y="199.9">2</text>
<text x="135" y="199.9">3</text>
<text x="185" y="199.9">4</text>
<text x="235" y="199.9">5</text>
<text x="285" y="199.9">6</text>
</g>
<g font-size="1.8" fill="#0000c2">
<text x="99.1" y="27.6">RFID READER</text>
<text x="52.1" y="54.3">Antena</text>
<text x="94.6" y="87.3">UART LEVEL TRANSLATOR</text>
<text x="153.7" y="101.3">VOLTAGE REFERENCE</text>
<text x="199.6" y="97.5">DATA OUT LED</text>
<text x="244.6" y="97.5">PWR LED</text>
<text x="31.4" y="111.5">MICROCONTROLLER</text>
<text x="234.9" y="117.8">VOLTAGE REGULATOR</text>
<text x="70.9" y="125.4">PROGRAMMING HEADER</text>
<text x="105.4" y="125.4">OUTPUT HEADER</text>
<text x="133.7" y="131.8">I2C ADDRESS SELECTION</text>
<text x="46.3" y="157.2">I2C LEVEL TRANSLATOR</text>
<text x="124.2" y="162.3">easyC CONNECTOR &amp; I2C HEADER</text>
</g>
<g font-size="1.8" fill="#840000">
<text x="150.1" y="28.9">REF</text>
<text x="177.9" y="28.9">OUT1</text>
<text x="221" y="41.6">PA1</text>
<text x="23.2" y="44.2">PA3</text>
<text x="198.8" y="44.2">REF</text>
<text x="159" y="58.1">REF</text>
<text x="189.5" y="67.6">OUT1</text>
<text x="80.2" y="96.2">TXD</text>
<text x="79" y="107.7">RXD5</text>
<text x="123.9" y="102.6">TXD5</text>
<text x="189.5" y="106.4">INT</text>
<text x="177.9" y="110.2">REF</text>
<text x="123.9" y="115.3">RXD</text>
<text x="23.8" y="130.5">INT</text>
<text x="49.6" y="130.5">PA3</text>
<text x="111.8" y="131.8">INT</text>
<text x="23.2" y="133.1">PA5</text>
<text x="23.2" y="135.6">PA6</text>
<text x="49.6" y="135.6">PA1</text>
<text x="111.8" y="136.9">RXD5</text>
<text x="111.8" y="134.3">TXD5</text>
<text x="136.2" y="136.9">PA7</text>
<text x="22.9" y="140.7">RXD</text>
<text x="23.1" y="143.2">TXD</text>
<text x="23.2" y="138.1">PA7</text>
<text x="49.6" y="138.1">UPDI</text>
<text x="49.6" y="143.2">SDA</text>
<text x="49.6" y="140.7">SCL</text>
<text x="85.2" y="138.1">UPDI</text>
<text x="136.2" y="139.4">PA6</text>
<text x="136.2" y="141.9">PA5</text>
<text x="21.2" y="167.3">SDA_PULL3,3</text>
<text x="36.8" y="162.3">SDA</text>
<text x="68.6" y="162.3">SDA5</text>
<text x="80.1" y="167.3">SDA_PULL5</text>
<text x="22.8" y="172.4">SCL_PULL5</text>
<text x="80.1" y="172.4">SCL_PULL3,3</text>
<text x="155" y="173.7">SCL5</text>
<text x="36.1" y="177.5">SCL5</text>
<text x="68.6" y="177.5">SCL</text>
<text x="120.7" y="176.2">SCL</text>
<text x="120.7" y="178.8">SDA</text>
<text x="141" y="178.8">SDA</text>
<text x="141" y="176.2">SCL</text>
<text x="155" y="176.2">SDA5</text>
<text x="17.6" y="188.9">SDA_PULL5</text>
<text x="43.2" y="188.9">SCL_PULL5</text>
<text x="56.7" y="188.9">SDA_PULL3,3</text>
<text x="83.9" y="188.9">SCL_PULL3,3</text>
</g>
<g font-size="1.8" fill="#006464">
<text x="185.6" y="35.2">U3</text>
<text x="96" y="40.3">D1</text>
<text x="180.8" y="39">OUTA</text>
<text x="180.8" y="41.5">INA-</text>
<text x="187.5" y="41.5">OUTB</text>
<text x="188.8" y="39">VDD</text>
<text x="92.6" y="47.9">M4_DIODA</text>
<text x="180.8" y="44.1">INA+</text>
<text x="180.8" y="46.6">VSS</text>
<text x="188.5" y="46.6">INB+</text>
<text x="188.9" y="44.1">INB-</text>
<text x="55.2" y="48.7" transform="rotate(-90 55.2 48.7)">2</text>
<text x="57.8" y="48.7" transform="rotate(-90 57.8 48.7)">1</text>
<text x="58.6" y="50.4">K1</text>
<text x="132.3" y="51">D2</text>
<text x="141.2" y="51">D3</text>
<text x="179.9" y="50.4">SGM358YMS/TR</text>
<text x="44.8" y="56.1">S2B-XH-A(LF)(SN)</text>
<text x="127.6" y="58.4" transform="rotate(-90 127.6 58.4)">M4_DIODA</text>
<text x="136.5" y="58.4" transform="rotate(-90 136.5 58.4)">M4_DIODA</text>
<text x="104.3" y="99.9">U6</text>
<text x="100.8" y="102.5">S2</text>
<text x="100.8" y="105">G2</text>
<text x="100.8" y="107.6">D1</text>
<text x="107.6" y="105">G1</text>
<text x="107.7" y="102.5">D2</text>
<text x="107.8" y="107.6">S1</text>
<text x="197.6" y="103.8">JP3</text>
<text x="240.1" y="103.8">JP4</text>
<text x="100" y="110.1">NMOS-DUAL</text>
<text x="37" y="125.3">U1</text>
<text x="242.9" y="124.7">JP6</text>
<text x="33.5" y="127.9">VCC</text>
<text x="33.5" y="130.4">PA4</text>
<text x="38.7" y="127.9">GND</text>
<text x="39.2" y="130.4">PA3</text>
<text x="232.6" y="131.7">JP5</text>
<text x="33.5" y="133">PA5</text>
<text x="33.5" y="135.5">PA6</text>
<text x="39.2" y="135.5">PA1</text>
<text x="39.2" y="133">PA2</text>
<text x="76.5" y="133">K2</text>
<text x="144.9" y="134.2">K7</text>
<text x="239.5" y="134.9">U4</text>
<text x="239.9" y="137.4">VIN</text>
<text x="244.1" y="137.4">VOUT</text>
<text x="33.5" y="138">PA7</text>
<text x="33.5" y="140.6">PB3</text>
<text x="33.5" y="143.1">PB2</text>
<text x="39.2" y="138">PA0</text>
<text x="39.2" y="143.1">PB1</text>
<text x="39.2" y="140.6">PB0</text>
<text x="71.5" y="143.1">HEADER-UPDI</text>
<text x="239.9" y="139.9">GND</text>
<text x="239.9" y="142.5">EN</text>
<text x="246.5" y="142.5">NC</text>
<text x="30.2" y="145.7">ATTINY1604-SSNR</text>
<text x="140.6" y="144.4">DSHP03TS-S</text>
<text x="241.3" y="145">SE5218</text>
<text x="51.3" y="167.3">S2</text>
<text x="52.2" y="164.7">U2</text>
<text x="58.2" y="167.3">D2</text>
<text x="51.3" y="169.8">G2</text>
<text x="51.3" y="172.3">D1</text>
<text x="58.1" y="169.8">G1</text>
<text x="58.3" y="172.3">S1</text>
<text x="183.7" y="172.3">FD1</text>
<text x="197.7" y="172.3">H1</text>
<text x="214.2" y="172.3">H2</text>
<text x="230.7" y="172.3">H3</text>
<text x="247.2" y="172.3">H4</text>
<text x="50.5" y="174.9">NMOS-DUAL</text>
<text x="183.6" y="174.9">FIDUCIAL</text>
<text x="197.9" y="174.9">HOLE_3.2mm</text>
<text x="214.4" y="174.9">HOLE_3.2mm</text>
<text x="230.9" y="174.9">HOLE_3.2mm</text>
<text x="247.5" y="174.9">HOLE_3.2mm</text>
<text x="35.3" y="191.4">JP1</text>
<text x="75.9" y="191.4">JP2</text>
</g>
<g font-size="1.8" fill="#a90000">
<text x="178.6" y="38.1">1</text>
<text x="178.6" y="40.6">2</text>
<text x="193.8" y="40.6">7</text>
<text x="193.8" y="38.1">8</text>
<text x="54.4" y="46.5" transform="rotate(-90 54.4 46.5)">2</text>
<text x="56.9" y="46.5" transform="rotate(-90 56.9 46.5)">1</text>
<text x="178.6" y="43.2">3</text>
<text x="178.6" y="45.7">4</text>
<text x="193.8" y="45.7">5</text>
<text x="193.8" y="43.2">6</text>
<text x="98.6" y="101.6">1</text>
<text x="111.3" y="101.6">6</text>
<text x="98.6" y="104.1">2</text>
<text x="98.6" y="106.7">3</text>
<text x="111.3" y="106.7">4</text>
<text x="111.3" y="104.1">5</text>
<text x="196.4" y="105.4">1</text>
<text x="201.4" y="105.4">2</text>
<text x="238.9" y="105.4">1</text>
<text x="244" y="105.4">2</text>
<text x="31.3" y="127">1</text>
<text x="31.3" y="129.5">2</text>
<text x="43.5" y="129.5">13</text>
<text x="43.5" y="127">14</text>
<text x="231.5" y="129" transform="rotate(-90 231.5 129)">2</text>
<text x="241.4" y="126.4">1</text>
<text x="246.5" y="126.4">2</text>
<text x="31.3" y="132.1">3</text>
<text x="31.3" y="134.6">4</text>
<text x="31.3" y="137.2">5</text>
<text x="43.5" y="137.2">10</text>
<text x="43.5" y="134.6">11</text>
<text x="43.5" y="132.1">12</text>
<text x="143.7" y="135.9">1</text>
<text x="147.5" y="135.9">2</text>
<text x="231.5" y="134.1" transform="rotate(-90 231.5 134.1)">1</text>
<text x="237.6" y="136.5">1</text>
<text x="250.3" y="136.5">5</text>
<text x="31.3" y="139.7">6</text>
<text x="31.3" y="142.2">7</text>
<text x="44" y="142.2">8</text>
<text x="44" y="139.7">9</text>
<text x="143.7" y="138.4">3</text>
<text x="143.7" y="141">5</text>
<text x="147.5" y="138.4">4</text>
<text x="147.5" y="141">6</text>
<text x="237.6" y="139.1">2</text>
<text x="237.6" y="141.6">3</text>
<text x="250.3" y="141.6">4</text>
<text x="49" y="166.4">1</text>
<text x="61.7" y="166.4">6</text>
<text x="49" y="168.9">2</text>
<text x="49" y="171.4">3</text>
<text x="61.7" y="171.4">4</text>
<text x="61.7" y="168.9">5</text>
<text x="31.3" y="188">3</text>
<text x="35.3" y="187.4" transform="rotate(-90 35.3 187.4)">2</text>
<text x="38.9" y="188">1</text>
<text x="71.9" y="188">3</text>
<text x="75.9" y="187.4" transform="rotate(-90 75.9 187.4)">2</text>
<text x="79.5" y="188">1</text>
</g>
<g font-size="1.4" fill="#006464">
<text x="41.9" y="24.9">3V3</text>
<text x="48.6" y="29.3">C2</text>
<text x="158.1" y="27.4">R11</text>
<text x="168.3" y="27.4">R13</text>
<text x="196.2" y="27.4">3V3</text>
<text x="200" y="30">C12</text>
<text x="47.9" y="35.7">100n</text>
<text x="158.4" y="30.6">220R</text>
<text x="169.2" y="30.6">1M</text>
<text x="33.4" y="36.3">R1</text>
<text x="34.2" y="39.5">1k</text>
<text x="36" y="41.4">SI2302DS</text>
<text x="45.2" y="38.8">Q2</text>
<text x="54.3" y="36.9">GND</text>
<text x="121" y="40.8">C7</text>
<text x="160.4" y="40.8">C9</text>
<text x="199.7" y="36.3">100n</text>
<text x="204.8" y="37.6">GND</text>
<text x="36" y="45.8">SI2301DS</text>
<text x="47" y="45.8">10R</text>
<text x="47.4" y="42.7">R5</text>
<text x="67.5" y="47.1">C3</text>
<text x="75.1" y="47.1">C4</text>
<text x="82.7" y="47.1">C5</text>
<text x="86.1" y="42.7">R8</text>
<text x="86.4" y="45.8">10R</text>
<text x="115" y="47.1">CL21A475KBQNNNE</text>
<text x="159.7" y="47.1">100n</text>
<text x="210.2" y="45.2">R15</text>
<text x="34" y="49">R2</text>
<text x="34.8" y="52.2">1k</text>
<text x="45.2" y="49">Q1</text>
<text x="78.6" y="49.7" transform="rotate(-90 78.6 49.7)">DNP</text>
<text x="108.1" y="50.9">C6</text>
<text x="112.3" y="53.1" transform="rotate(-90 112.3 53.1)">1M</text>
<text x="113.8" y="51.5">R9</text>
<text x="150" y="50.9">C8</text>
<text x="154.2" y="53.1" transform="rotate(-90 154.2 53.1)">1M</text>
<text x="155.8" y="51.5">R10</text>
<text x="165.6" y="53.9" transform="rotate(-90 165.6 53.9)">100k</text>
<text x="167.2" y="51.5">R12</text>
<text x="189.9" y="52.8">3V3</text>
<text x="210.9" y="48.4">10k</text>
<text x="63.4" y="57.3" transform="rotate(-90 63.4 57.3)">GRM1885C1H332JA01J</text>
<text x="71" y="57.5" transform="rotate(-90 71 57.5)">GRM1885C1H101JA01D</text>
<text x="104" y="59.4" transform="rotate(-90 104 59.4)">C0603C102K5RACTU</text>
<text x="145.9" y="59.4" transform="rotate(-90 145.9 59.4)">C0603C102K5RACTU</text>
<text x="181.6" y="56">C10</text>
<text x="206.2" y="58.7" transform="rotate(-90 206.2 58.7)">4k7</text>
<text x="207.9" y="56.6">R14</text>
<text x="217.7" y="57.8" transform="rotate(-90 217.7 57.8)">1k</text>
<text x="219.3" y="56.6">R17</text>
<text x="41.6" y="63.6">GND</text>
<text x="72.1" y="63.6">GND</text>
<text x="105.1" y="63.6">GND</text>
<text x="111.5" y="63.6">GND</text>
<text x="129.3" y="63.6">GND</text>
<text x="138.2" y="63.6">GND</text>
<text x="147" y="63.6">GND</text>
<text x="153.4" y="63.6">GND</text>
<text x="172.4" y="63.6">GND</text>
<text x="181.3" y="62.3">100n</text>
<text x="216.9" y="65.5">GND</text>
<text x="116.6" y="89.6">5V</text>
<text x="86.6" y="101.1">R21</text>
<text x="91.1" y="101.1">10k</text>
<text x="113.9" y="97.9">R23</text>
<text x="118.4" y="97.9">10k</text>
<text x="233.7" y="99.8">3V3</text>
<text x="85.6" y="105.6" transform="rotate(-90 85.6 105.6)">3V3</text>
<text x="123.1" y="105.6" transform="rotate(-90 123.1 105.6)">3V3</text>
<text x="146.1" y="103.6">3V3</text>
<text x="207.6" y="103.6">R16</text>
<text x="215" y="103.6">D4</text>
<text x="250.2" y="103.6">R20</text>
<text x="257.6" y="103.6">D5</text>
<text x="24.2" y="112.5">3V3</text>
<text x="86.6" y="111.2">R22</text>
<text x="91.1" y="111.2">10k</text>
<text x="113.9" y="109.3">R24</text>
<text x="118.4" y="109.3">10k</text>
<text x="151.3" y="111.9">1k</text>
<text x="151.4" y="108.7">R18</text>
<text x="158.4" y="113.8">R19</text>
<text x="165.7" y="113.1">C15</text>
<text x="173.3" y="113.1">C16</text>
<text x="207.8" y="108.1">2k2</text>
<text x="215.7" y="108.1">blue</text>
<text x="220.1" y="110.3">GND</text>
<text x="250.3" y="108.1">2k2</text>
<text x="258.3" y="108.1">blue</text>
<text x="262.6" y="110.3">GND</text>
<text x="37.2" y="115.7">C1</text>
<text x="89.3" y="119.5">5V</text>
<text x="156.7" y="115" transform="rotate(-90 156.7 115)">1k</text>
<text x="162.4" y="116.1" transform="rotate(-90 162.4 116.1)">100n</text>
<text x="170" y="115.7" transform="rotate(-90 170 115.7)">10u</text>
<text x="36.5" y="122">100n</text>
<text x="155.9" y="123.3">GND</text>
<text x="163.6" y="123.3">GND</text>
<text x="171.2" y="123.3">GND</text>
<text x="230.9" y="120.8">5V</text>
<text x="255.9" y="122">3V3</text>
<text x="85.1" y="129">3V3</text>
<text x="107.1" y="129">K4</text>
<text x="56.9" y="132.2">GND</text>
<text x="76.2" y="137.9">UPDI</text>
<text x="76.6" y="135.4">VCC</text>
<text x="122.3" y="134.1">5V</text>
<text x="76.4" y="140.4">GND</text>
<text x="228.2" y="139.8">C11</text>
<text x="258.7" y="138.5">C13</text>
<text x="258.7" y="143.6">2u2</text>
<text x="84.8" y="144.3">GND</text>
<text x="101" y="144.3">HEADER_MALE_5X1</text>
<text x="115.3" y="145.5">GND</text>
<text x="152.1" y="146.8">GND</text>
<text x="228.2" y="144.9">2u2</text>
<text x="255.6" y="148.7">GND</text>
<text x="232.8" y="151.2">GND</text>
<text x="37.2" y="165.8">R3</text>
<text x="71.5" y="165.8">R6</text>
<text x="37.2" y="170.9">R4</text>
<text x="38.2" y="173.5">10k</text>
<text x="38.2" y="168.4">10k</text>
<text x="43.7" y="170.4" transform="rotate(-90 43.7 170.4)">3V3</text>
<text x="69.1" y="170.4" transform="rotate(-90 69.1 170.4)">3V3</text>
<text x="71.5" y="170.9">R7</text>
<text x="72.5" y="173.5">10k</text>
<text x="72.5" y="168.4">10k</text>
<text x="110.9" y="170.9">K3</text>
<text x="112.5" y="173.5">3V3</text>
<text x="118.1" y="168.4">3V3</text>
<text x="131.2" y="170.9">K5</text>
<text x="132.8" y="173.5">3V3</text>
<text x="138.5" y="168.4">3V3</text>
<text x="150.2" y="170.9">K6</text>
<text x="163" y="173.5">5V</text>
<text x="112" y="178.5">SDA</text>
<text x="112.1" y="176">SCL</text>
<text x="132.3" y="178.5">SDA</text>
<text x="132.5" y="176">SCL</text>
<text x="34.7" y="181.1">5V</text>
<text x="75" y="181.1">3V3</text>
<text x="109.8" y="183.6">SHIELD</text>
<text x="111.8" y="181.1">GND</text>
<text x="130.1" y="183.6">SHIELD</text>
<text x="132.2" y="181.1">GND</text>
<text x="144.2" y="183.6">HEADER_MALE_4X1</text>
<text x="158.5" y="184.9">GND</text>
<text x="107.9" y="186.2">easyC-SMD</text>
<text x="117.8" y="188.7">GND</text>
<text x="128.2" y="186.2">easyC-SMD</text>
<text x="138.2" y="188.7">GND</text>
</g>
<g font-size="1.4" fill="#a90000">
<text x="93.6" y="43.2">1</text>
<text x="99.9" y="43.2">2</text>
<text x="130.6" y="50.2" transform="rotate(-90 130.6 50.2)">2</text>
<text x="139.4" y="50.2" transform="rotate(-90 139.4 50.2)">1</text>
<text x="130.6" y="56.5" transform="rotate(-90 130.6 56.5)">1</text>
<text x="139.4" y="56.5" transform="rotate(-90 139.4 56.5)">2</text>
<text x="80.9" y="134.6">1</text>
<text x="80.9" y="137.2">2</text>
<text x="80.9" y="139.7">3</text>
<text x="115.8" y="172.7">3</text>
<text x="136.1" y="172.7">3</text>
<text x="115.8" y="175.3">1</text>
<text x="115.8" y="177.8">2</text>
<text x="136.1" y="175.3">1</text>
<text x="136.1" y="177.8">2</text>
<text x="115.8" y="180.3">4</text>
<text x="115.8" y="182.9">5</text>
<text x="136.1" y="180.3">4</text>
<text x="136.1" y="182.9">5</text>
</g>
<g font-size="1.4" fill="#5b2379">
<text x="178.3" y="179.3">Need help? support.soldered.com</text>
<text x="212" y="179.3">Store: soldered.com</text>
<text x="264" y="179.3">Learn: blog.soldered.com</text>
</g>
</svg>
